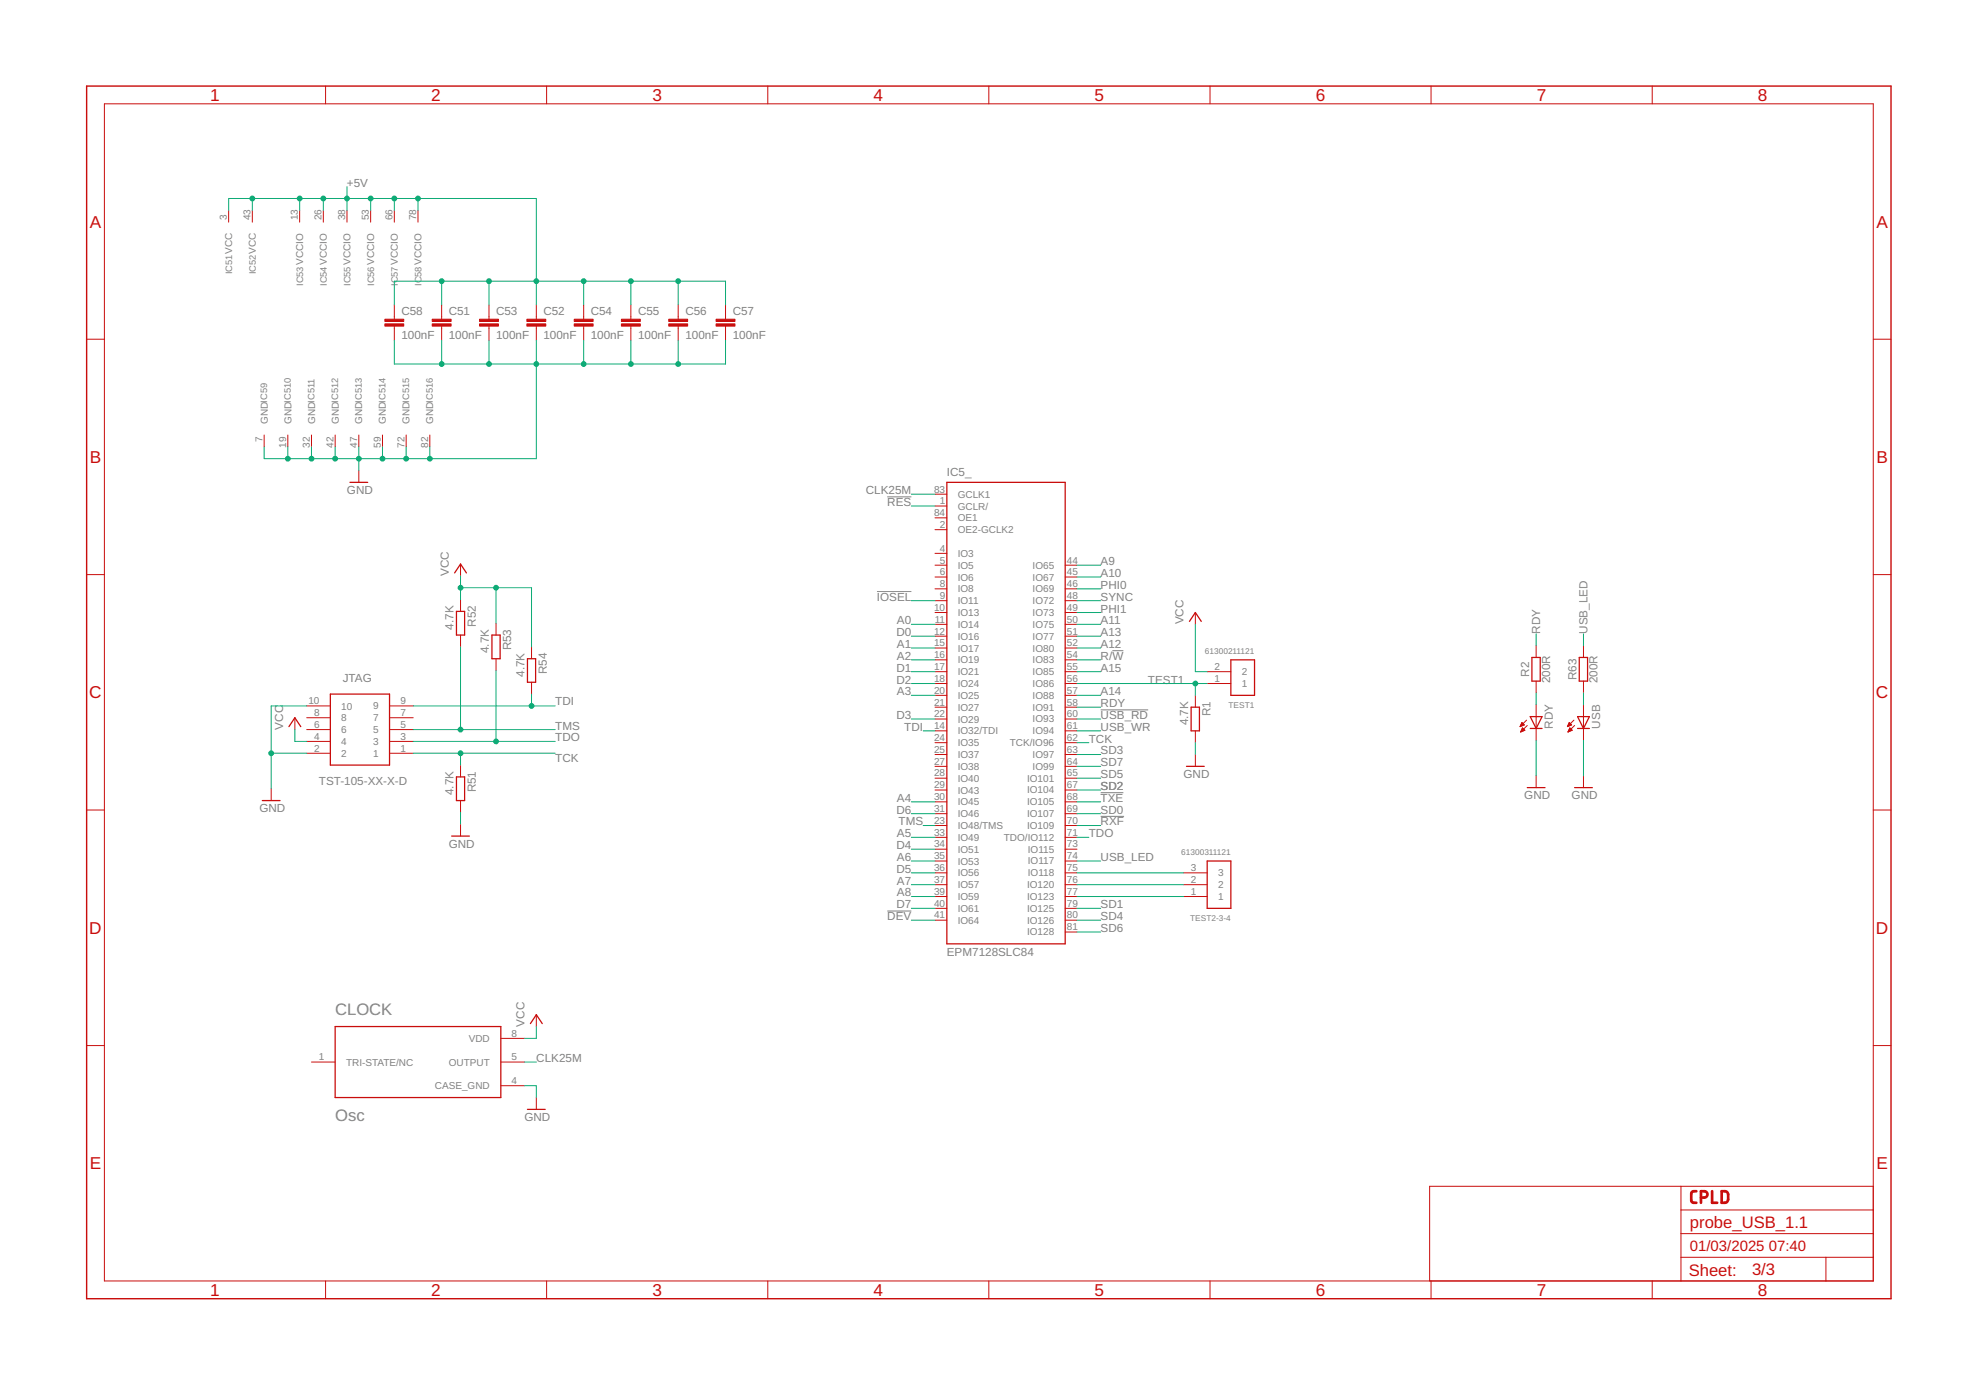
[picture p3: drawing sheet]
<svg xmlns="http://www.w3.org/2000/svg" width="297mm" height="210mm" viewBox="0 0 297 210" stroke-linecap="round" stroke-linejoin="round" font-family="sans-serif">
<path d="M133.3 74.7h3.6M131.8 88.9h5.1M167.1 97.8h1.7M165.4 106.7h7.1M165.4 119.1h3.4M133.3 136.9h3.6M165.4 122.7h3.5" fill="none" stroke="#808080" stroke-width=".15"/>
<path d="M254.9 179h-.4a.36 .36 0 0 0-.4 .4v.9a.36 .36 0 0 0 .4 .4h.4M255.6 179.9h.5a.48 .48 0 0 0 .4-.4 .48 .48 0 0 0-.4-.5h-.5v1.7M257.2 179v1.7h.8M258.7 179h.6l.3 .3 .1 .9-.2 .3-.2 .2h-.6z" fill="none" stroke="#c90d0c" stroke-width=".4"/>
<g fill="none" stroke="#c90d0c" stroke-width=".15">
<path d="M15.7 15.6h265.8v176.9h-265.8zM48.9 12.9v2.7M82.1 12.9v2.7M115.4 12.9v2.7M148.6 12.9v2.7M181.8 12.9v2.7M215 12.9v2.7M248.2 12.9v2.7M34.4 31.6v1.8M37.9 31.6v1.8M45 31.6v1.8M48.6 31.6v1.8"/>
<path d="M52.1 31.6v1.8M55.7 31.6v1.8M59.2 31.6v1.8M62.8 31.6v1.8M13 51h2.7M59.2 45.8v2.1M59.2 49v2.1M66.4 45.8v2.1M66.4 49v2.1M73.5 45.8v2.1M73.5 49v2.1M80.6 45.8v2.1"/>
<path d="M80.6 49v2.1M87.7 45.8v2.1M87.7 49v2.1M94.8 45.8v2.1M94.8 49v2.1M101.9 45.8v2.1M101.9 49v2.1M109 45.8v2.1M109 49v2.1M281.5 51h2.6M39.7 65.4v1.7M43.2 65.4v1.7"/>
<path d="M46.8 65.4v1.7M50.4 65.4v1.7M53.9 65.4v1.7M53.9 70.7v1.8M57.5 65.4v1.7M61 65.4v1.7M64.6 65.4v1.7M140.5 74.3h1.8M140.5 76h1.8M140.5 77.8h1.8M140.5 79.6h1.8M13 86.3h2.7"/>
<path d="M69.2 84.8v1.7M69.2 90.1v1.8M69.2 95.4v1.8M74.5 93.6v1.8M74.5 99v1.7M79.9 97.2v1.8M140.5 83.1h1.8M140.5 84.9h1.8M140.5 86.7h1.8M140.5 88.5h1.8M140.5 90.3h1.8M140.5 92h1.8"/>
<path d="M140.5 93.8h1.8M140.5 95.6h1.8M140.5 97.4h1.8M140.5 99.1h1.8M160 84.9h1.8M160 86.7h1.8M160 88.5h1.8M160 90.3h1.8M160 92h1.8M160 93.8h1.8M160 95.6h1.8M160 97.4h1.8"/>
<path d="M160 99.1h1.8M179.6 92v1.8M230.8 97v1.8M237.9 97v1.8M281.5 86.3h2.6M40.7 118.5v1.8M44.3 107.8v1.8M46.1 113.2h3.5M46.1 111.4h3.5M46.1 109.6h3.5M46.1 107.8h3.5M46.1 106.1h3.5"/>
<path d="M58.5 113.2h3.6M58.5 111.4h3.6M58.5 109.6h3.6M58.5 107.8h3.6M58.5 106.1h3.6M69.2 115v1.7M79.9 102.5v1.8M140.5 100.9h1.8M140.5 102.7h1.8M140.5 104.5h1.8M140.5 106.3h1.8M140.5 108h1.8"/>
<path d="M140.5 109.8h1.8M140.5 111.6h1.8M140.5 113.4h1.8M140.5 115.1h1.8M140.5 116.9h1.8M140.5 118.7h1.8M160 100.9h1.8M160 102.7h1.8M160 104.5h1.8M160 106.3h1.8M160 108h1.8M160 109.8h1.8"/>
<path d="M160 111.6h1.8M160 113.4h1.8M160 115.1h1.8M160 116.9h1.8M160 118.7h1.8M179.6 104.5v1.8M179.6 109.8v1.8M179.6 113.4v1.7M181.4 100.9h3.5M181.4 102.7h3.5M228.4 109.1h.1M228.5 109.1h.2"/>
<path d="M228.5 109h.4M228.5 110h.1M228.5 108.9h.5M228.5 108.8h.4M228.5 109.9h.2M228.6 109.8h.3M228.6 108.8h.3M228.6 108.7h.2M228.6 109.7h.5M228.6 109.7h.4M228.6 108.6h.1M228.7 109.6h.3"/>
<path d="M228.7 108.6l.3 .3-.6 .3zM228.7 109.5h.2M228.7 109.4h.1M228.7 109.4l.4 .3-.6 .3zM229.4 108.2l-1 1M229.5 109l-1 1M230.8 102.3v1.8M230.8 105.9v5.3M230.8 116.6v1.7M235.5 109.1h.1M235.6 109.1h.2M235.6 109h.4"/>
<path d="M235.6 110h.1M235.6 108.9h.5M235.6 109.9h.2M235.6 108.8h.5M235.7 109.8h.3M235.7 108.8h.3M235.7 109.7h.5M235.7 108.7h.2M235.8 108.6h.1M235.8 108.6l.3 .3-.6 .3zM235.8 109.6h.3M235.8 109.5h.2"/>
<path d="M235.8 109.4h.1M235.9 109.4l.3 .3-.6 .3zM236.5 108.2l-1 1M236.6 109l-1 1M237.9 102.3v1.8M237.9 105.9v5.3M237.9 116.6v1.7M13 121.7h2.7M69.2 120.3v1.8M69.2 123.8v1.8M140.5 120.5h1.8M140.5 122.3h1.8"/>
<path d="M140.5 124h1.8M140.5 125.8h1.8M140.5 127.6h1.8M140.5 129.4h1.8M140.5 131.1h1.8M140.5 132.9h1.8M140.5 134.7h1.8M140.5 136.5h1.8M140.5 138.3h1.8M160 120.5h1.8M160 122.3h1.8M160 124h1.8"/>
<path d="M160 125.8h1.8M160 127.6h1.8M160 129.4h1.8M160 131.1h1.8M160 132.9h1.8M160 134.7h1.8M160 136.5h1.8M160 138.3h1.8M177.8 131.1h3.6M177.8 132.9h3.6M177.8 134.7h3.6M281.5 121.7h2.6"/>
<path d="M13 157.1h2.7M46.8 159.6h3.6M75.2 156h3.6M75.2 159.6h3.6M80.6 152.5v1.7M160 140h1.8M281.5 157.1h2.6M75.2 163.1h3.6M80.6 164.9v1.8M252.6 178.2v14.3M281.5 178.2h-66.7v14.3M48.9 192.5v2.6"/>
<path d="M82.1 192.5v2.6M115.4 192.5v2.6M148.6 192.5v2.6M181.8 192.5v2.6M215 192.5v2.6M248.2 192.5v2.6M252.6 188.9h28.9M252.6 185.4h28.9M252.6 181.8h28.9M274.3 188.9v3.6"/>
</g>
<g fill="#c90d0c" stroke="#c90d0c" stroke-width=".15">
<path d="M72.1 48.7h2.8v.3h-2.8z"/>
<path d="M72.1 48h2.8v.3h-2.8z"/>
<path d="M79.2 48.7h2.8v.3h-2.8z"/>
<path d="M79.2 48h2.8v.3h-2.8z"/>
<path d="M64.9 48.7h2.9v.3h-2.9z"/>
<path d="M64.9 48h2.9v.3h-2.9z"/>
<path d="M86.3 48.7h2.8v.3h-2.8z"/>
<path d="M86.3 48h2.8v.3h-2.8z"/>
<path d="M93.4 48.7h2.8v.3h-2.8z"/>
<path d="M93.4 48h2.8v.3h-2.8z"/>
<path d="M100.5 48.7h2.8v.3h-2.8z"/>
<path d="M100.5 48h2.8v.3h-2.8z"/>
<path d="M107.6 48.7h2.8v.3h-2.8z"/>
<path d="M107.6 48h2.8v.3h-2.8z"/>
<path d="M57.8 48.7h2.9v.3h-2.9z"/>
<path d="M57.8 48h2.9v.3h-2.9z"/>
</g>
<g fill="none" stroke="#c90d0c" stroke-width=".19">
<path d="M52.6 72.5h2.6M142.3 72.5h17.7v69.3h-17.7zM68.3 86.1l.9-1.3 .9 1.3M68.6 91.9h1.2v3.5h-1.2zM73.9 95.4h1.2v3.6h-1.2zM79.2 99h1.3v3.5h-1.3zM178.7 93.4l.9-1.4 .9 1.4M184.9 99.1h3.6v5.4h-3.6zM230.2 98.8h1.2v3.5h-1.2zM237.3 98.8h1.2v3.5h-1.2zM43.4 109.2l.9-1.4 .9 1.4M49.6 104.3h8.9v10.7h-8.9z"/>
<path d="M68.6 116.7h1.2v3.6h-1.2zM178.3 115.1h2.6M179 106.3h1.2v3.5h-1.2zM229.5 118.3h2.6M229.9 109.5h1.8M229.9 107.7h1.8l-.9 1.8zM236.6 118.3h2.6M237 107.7h1.8l-.9 1.8zM237 109.5h1.8M39.4 120.3h2.7M67.9 125.6h2.6M181.4 129.4h3.5v7.1h-3.5z"/>
<path d="M50.4 154.2h24.8v10.7h-24.8zM79.7 153.8l.9-1.3 .9 1.3M79.2 166.7h2.7"/>
</g>
<path d="M13 12.9h271.1v182.2h-271.1z" fill="none" stroke="#c90d0c" stroke-width=".21"/>
<g fill="none" stroke="#0dab76" stroke-width=".15">
<path d="M34.4 31.6v-1.8h46.2v16M37.9 29.8v1.8M45 29.8v1.8M48.6 29.8v1.8M52.1 28v3.6M55.7 29.8v1.8M59.2 29.8v1.8M62.8 29.8v1.8M59.2 51.1v3.6h49.8v-3.6M59.2 45.8v-3.6h49.8v3.6M66.4 42.2v3.6M66.4 51.1v3.6"/>
<path d="M73.5 42.2v3.6M73.5 51.1v3.6M80.6 51.1v17.8h-40.9v-1.8M87.7 42.2v3.6M87.7 51.1v3.6M94.8 42.2v3.6M94.8 51.1v3.6M101.9 42.2v3.6M101.9 51.1v3.6M43.2 67.1v1.8M46.8 67.1v1.8M50.4 67.1v1.8"/>
<path d="M53.9 67.1v3.6M57.5 67.1v1.8M61 67.1v1.8M64.6 67.1v1.8M136.9 76h3.6M136.9 74.3h3.6M69.2 86.5v3.6M69.2 97.2v12.4M69.2 88.3h10.7v8.9M74.5 88.3v5.3M136.9 93.8h3.6M136.9 99.1h3.6"/>
<path d="M136.9 95.6h3.6M136.9 97.4h3.6M136.9 90.3h3.6M161.8 93.8h3.6M161.8 99.1h3.6M161.8 95.6h3.6M161.8 97.4h3.6M161.8 92h3.6M161.8 88.5h3.6M161.8 90.3h3.6M161.8 84.9h3.6M161.8 86.7h3.6"/>
<path d="M179.6 93.8v7.1h1.8M230.8 95.2v1.8M237.9 95.2v1.8M40.7 113.2h5.4M44.3 109.6v1.8h1.8M46.1 106.1h-5.4v12.4M62.1 106.1h21.3M62.1 113.2h21.3M62.1 111.4h21.3M62.1 109.6h21.3M69.2 113.2v1.8M74.5 100.7v10.7"/>
<path d="M79.9 104.3v1.8M136.9 100.9h3.6M136.9 104.5h3.6M136.9 108h3.6M136.9 102.7h3.6M138.7 109.8h1.8M161.8 109.8h3.6M161.8 111.6h1.8M161.8 100.9h3.6M161.8 104.5h3.6M161.8 108h3.6M161.8 118.7h3.6"/>
<path d="M161.8 115.1h3.6M161.8 106.3h3.6M161.8 102.7h19.6M161.8 113.4h3.6M161.8 116.9h3.6M179.6 102.7v1.8M179.6 111.6v1.8M230.8 104.1v1.8M230.8 111.2v5.4M237.9 104.1v1.8M237.9 111.2v5.4M69.2 122.1v1.7"/>
<path d="M136.9 125.8h3.6M136.9 129.4h3.6M136.9 120.5h3.6M136.9 134.7h3.6M136.9 132.9h3.6M136.9 136.5h3.6M136.9 127.6h3.6M136.9 131.1h3.6M136.9 122.3h3.6M136.9 138.3h3.6M138.7 124h1.8M161.8 125.8h1.8"/>
<path d="M161.8 124h3.6M161.8 129.4h3.6M161.8 120.5h3.6M161.8 134.7h16M161.8 132.9h16M161.8 136.5h3.6M161.8 131.1h16M161.8 122.3h3.6M161.8 138.3h3.6M78.8 159.6h1.8M80.6 154.2v1.8h-1.8M161.8 140h3.6"/>
<path d="M78.8 163.1h1.8v1.8"/>
</g>
<g fill="#0dab76" stroke="#0dab76" stroke-width=".15">
<circle cx="61" cy="68.9" r=".36"/>
<circle cx="57.5" cy="68.9" r=".36"/>
<circle cx="53.9" cy="68.9" r=".36"/>
<circle cx="50.4" cy="68.9" r=".36"/>
<circle cx="46.8" cy="68.9" r=".36"/>
<circle cx="43.2" cy="68.9" r=".36"/>
<circle cx="64.6" cy="68.9" r=".36"/>
<circle cx="80.6" cy="54.7" r=".36"/>
<circle cx="73.5" cy="54.7" r=".36"/>
<circle cx="87.7" cy="54.7" r=".36"/>
<circle cx="94.8" cy="54.7" r=".36"/>
<circle cx="101.9" cy="54.7" r=".36"/>
<circle cx="66.4" cy="54.7" r=".36"/>
<circle cx="40.7" cy="113.2" r=".36"/>
<circle cx="74.5" cy="111.4" r=".36"/>
<circle cx="69.2" cy="109.6" r=".36"/>
<circle cx="79.9" cy="106.1" r=".36"/>
<circle cx="69.2" cy="113.2" r=".36"/>
<circle cx="69.2" cy="88.3" r=".36"/>
<circle cx="74.5" cy="88.3" r=".36"/>
<circle cx="37.9" cy="29.8" r=".36"/>
<circle cx="45" cy="29.8" r=".36"/>
<circle cx="48.6" cy="29.8" r=".36"/>
<circle cx="52.1" cy="29.8" r=".36"/>
<circle cx="55.7" cy="29.8" r=".36"/>
<circle cx="59.2" cy="29.8" r=".36"/>
<circle cx="62.8" cy="29.8" r=".36"/>
<circle cx="80.6" cy="42.2" r=".36"/>
<circle cx="73.5" cy="42.2" r=".36"/>
<circle cx="87.7" cy="42.2" r=".36"/>
<circle cx="94.8" cy="42.2" r=".36"/>
<circle cx="101.9" cy="42.2" r=".36"/>
<circle cx="66.4" cy="42.2" r=".36"/>
<circle cx="179.6" cy="102.7" r=".36"/>
</g>
<g font-size="2.6" fill="#c90d0c">
<text x="31.6" y="15.2">1</text>
<text x="64.8" y="15.2">2</text>
<text x="98" y="15.2">3</text>
<text x="131.2" y="15.2">4</text>
<text x="164.5" y="15.2">5</text>
<text x="197.7" y="15.2">6</text>
<text x="230.9" y="15.2">7</text>
<text x="264.1" y="15.2">8</text>
<text x="13.5" y="34.2">A</text>
<text x="281.9" y="34.2">A</text>
<text x="13.5" y="69.6">B</text>
<text x="281.9" y="69.6">B</text>
<text x="13.4" y="104.9">C</text>
<text x="281.9" y="104.9">C</text>
<text x="13.4" y="140.3">D</text>
<text x="281.9" y="140.3">D</text>
<text x="13.5" y="175.7">E</text>
<text x="281.9" y="175.7">E</text>
<text x="31.6" y="194.7">1</text>
<text x="64.8" y="194.7">2</text>
<text x="98" y="194.7">3</text>
<text x="131.2" y="194.7">4</text>
<text x="164.5" y="194.7">5</text>
<text x="197.7" y="194.7">6</text>
<text x="230.9" y="194.7">7</text>
<text x="264.1" y="194.7">8</text>
</g>
<g font-size="2.5" fill="#808080">
<text x="50.4" y="152.5">CLOCK</text>
<text x="50.4" y="168.5">Osc</text>
</g>
<g font-size="2.5" fill="#c90d0c">
<text x="253.9" y="184.5">probe_USB_1.1</text>
<text x="253.7" y="191.7">Sheet:</text>
<text x="263.2" y="191.6">3/3</text>
</g>
<g font-size="2.2" fill="#c90d0c">
<text x="253.9" y="188">01/03/2025</text>
<text x="265.8" y="188">07:40</text>
</g>
<g font-size="1.8" fill="#808080">
<text x="52.1" y="28">+5V</text>
<text x="60.3" y="47.3">C58</text>
<text x="67.4" y="47.3">C51</text>
<text x="74.5" y="47.3">C53</text>
<text x="81.6" y="47.3">C52</text>
<text x="88.8" y="47.3">C54</text>
<text x="95.9" y="47.3">C55</text>
<text x="103" y="47.3">C56</text>
<text x="110.1" y="47.3">C57</text>
<text x="60.3" y="50.9">100nF</text>
<text x="67.4" y="50.9">100nF</text>
<text x="74.5" y="50.9">100nF</text>
<text x="81.6" y="50.9">100nF</text>
<text x="88.8" y="50.9">100nF</text>
<text x="95.9" y="50.9">100nF</text>
<text x="103" y="50.9">100nF</text>
<text x="110.1" y="50.9">100nF</text>
<text x="142.3" y="71.6">IC5_</text>
<text x="52.1" y="74.3">GND</text>
<text x="130.1" y="74.3">CLK25M</text>
<text x="133.3" y="76">RES</text>
<text x="67.4" y="86.5" transform="rotate(-90 67.4 86.5)">VCC</text>
<text x="165.4" y="88.5">PHI0</text>
<text x="165.4" y="84.9">A9</text>
<text x="165.4" y="86.7">A10</text>
<text x="68.1" y="94.6" transform="rotate(-90 68.1 94.6)">4.7K</text>
<text x="71.5" y="94.2" transform="rotate(-90 71.5 94.2)">R52</text>
<text x="131.8" y="90.3">IOSEL</text>
<text x="134.7" y="95.6">D0</text>
<text x="134.8" y="93.8">A0</text>
<text x="165.4" y="93.8">A11</text>
<text x="165.4" y="95.6">A13</text>
<text x="165.4" y="92">PHI1</text>
<text x="165.4" y="90.3">SYNC</text>
<text x="177.8" y="93.8" transform="rotate(-90 177.8 93.8)">VCC</text>
<text x="231.4" y="95.2" transform="rotate(-90 231.4 95.2)">RDY</text>
<text x="238.5" y="95.2" transform="rotate(-90 238.5 95.2)">USB_LED</text>
<text x="73.5" y="98.1" transform="rotate(-90 73.5 98.1)">4.7K</text>
<text x="76.8" y="97.7" transform="rotate(-90 76.8 97.7)">R53</text>
<text x="78.8" y="101.7" transform="rotate(-90 78.8 101.7)">4.7K</text>
<text x="82.2" y="101.3" transform="rotate(-90 82.2 101.3)">R54</text>
<text x="134.7" y="100.9">D1</text>
<text x="134.8" y="99.1">A2</text>
<text x="134.8" y="97.4">A1</text>
<text x="165.4" y="99.1">R/W</text>
<text x="165.4" y="100.9">A15</text>
<text x="165.4" y="97.4">A12</text>
<text x="229.7" y="101.7" transform="rotate(-90 229.7 101.7)">R2</text>
<text x="51.5" y="102.4">JTAG</text>
<text x="83.4" y="105.9">TDI</text>
<text x="134.7" y="102.7">D2</text>
<text x="134.8" y="104.5">A3</text>
<text x="165.4" y="106.3">RDY</text>
<text x="165.4" y="104.5">A14</text>
<text x="172.5" y="102.7">TEST1</text>
<text x="181.9" y="107.6" transform="rotate(-90 181.9 107.6)">R1</text>
<text x="232.9" y="102.7" transform="rotate(-90 232.9 102.7)">200R</text>
<text x="236.9" y="102.2" transform="rotate(-90 236.9 102.2)">R63</text>
<text x="240" y="102.7" transform="rotate(-90 240 102.7)">200R</text>
<text x="42.5" y="109.6" transform="rotate(-90 42.5 109.6)">VCC</text>
<text x="83.4" y="111.4">TDO</text>
<text x="83.4" y="109.6">TMS</text>
<text x="134.7" y="108">D3</text>
<text x="135.9" y="109.8">TDI</text>
<text x="163.6" y="111.6">TCK</text>
<text x="165.4" y="109.8">USB_WR</text>
<text x="165.4" y="108">USB_RD</text>
<text x="165.4" y="113.4">SD3</text>
<text x="178.5" y="109" transform="rotate(-90 178.5 109)">4.7K</text>
<text x="233.3" y="109.5" transform="rotate(-90 233.3 109.5)">RDY</text>
<text x="240.4" y="109.5" transform="rotate(-90 240.4 109.5)">USB</text>
<text x="47.9" y="118">TST-105-XX-X-D</text>
<text x="68.1" y="119.5" transform="rotate(-90 68.1 119.5)">4.7K</text>
<text x="71.5" y="119.1" transform="rotate(-90 71.5 119.1)">R51</text>
<text x="83.4" y="114.4">TCK</text>
<text x="165.4" y="118.7">SD2</text>
<text x="165.4" y="115.1">SD7</text>
<text x="165.4" y="116.9">SD5</text>
<text x="177.8" y="116.9">GND</text>
<text x="39" y="122.1">GND</text>
<text x="134.7" y="122.3">D6</text>
<text x="134.8" y="120.5">A4</text>
<text x="134.8" y="125.8">A5</text>
<text x="135" y="124">TMS</text>
<text x="163.6" y="125.8">TDO</text>
<text x="165.4" y="124">RXF</text>
<text x="165.4" y="122.3">SD0</text>
<text x="165.4" y="120.5">TXE</text>
<text x="229" y="120.1">GND</text>
<text x="236.1" y="120.1">GND</text>
<text x="67.4" y="127.4">GND</text>
<text x="134.7" y="127.6">D4</text>
<text x="134.7" y="131.1">D5</text>
<text x="134.8" y="129.4">A6</text>
<text x="165.4" y="129.4">USB_LED</text>
<text x="134.7" y="136.5">D7</text>
<text x="134.8" y="134.7">A8</text>
<text x="134.8" y="132.9">A7</text>
<text x="165.4" y="136.5">SD1</text>
<text x="133.3" y="138.3">DEV</text>
<text x="142.3" y="143.6">EPM7128SLC84</text>
<text x="165.4" y="138.3">SD4</text>
<text x="165.4" y="140">SD6</text>
<text x="78.8" y="154.2" transform="rotate(-90 78.8 154.2)">VCC</text>
<text x="80.6" y="159.6">CLK25M</text>
<text x="78.8" y="168.5">GND</text>
</g>
<g font-size="1.5" fill="#808080">
<text x="34.1" y="33.1" transform="rotate(-90 34.1 33.1)">3</text>
<text x="37.7" y="33.1" transform="rotate(-90 37.7 33.1)">43</text>
<text x="44.8" y="33.1" transform="rotate(-90 44.8 33.1)">13</text>
<text x="48.3" y="33.1" transform="rotate(-90 48.3 33.1)">26</text>
<text x="51.9" y="33.1" transform="rotate(-90 51.9 33.1)">38</text>
<text x="55.4" y="33.1" transform="rotate(-90 55.4 33.1)">53</text>
<text x="59" y="33.1" transform="rotate(-90 59 33.1)">66</text>
<text x="62.5" y="33.1" transform="rotate(-90 62.5 33.1)">78</text>
<text x="40.2" y="63.7" transform="rotate(-90 40.2 63.7)">GNDIC59</text>
<text x="43.8" y="63.7" transform="rotate(-90 43.8 63.7)">GNDIC510</text>
<text x="47.3" y="63.7" transform="rotate(-90 47.3 63.7)">GNDIC511</text>
<text x="50.9" y="63.7" transform="rotate(-90 50.9 63.7)">GNDIC512</text>
<text x="54.4" y="63.7" transform="rotate(-90 54.4 63.7)">GNDIC513</text>
<text x="58" y="63.7" transform="rotate(-90 58 63.7)">GNDIC514</text>
<text x="61.6" y="63.7" transform="rotate(-90 61.6 63.7)">GNDIC515</text>
<text x="65.1" y="63.7" transform="rotate(-90 65.1 63.7)">GNDIC516</text>
<text x="39.4" y="66.4" transform="rotate(-90 39.4 66.4)">7</text>
<text x="43" y="67.3" transform="rotate(-90 43 67.3)">19</text>
<text x="46.5" y="67.3" transform="rotate(-90 46.5 67.3)">32</text>
<text x="50.1" y="67.3" transform="rotate(-90 50.1 67.3)">42</text>
<text x="53.7" y="67.3" transform="rotate(-90 53.7 67.3)">47</text>
<text x="57.2" y="67.3" transform="rotate(-90 57.2 67.3)">59</text>
<text x="60.8" y="67.3" transform="rotate(-90 60.8 67.3)">72</text>
<text x="64.3" y="67.3" transform="rotate(-90 64.3 67.3)">82</text>
<text x="140.3" y="74">83</text>
<text x="140.3" y="77.6">84</text>
<text x="141.2" y="75.8">1</text>
<text x="143.9" y="74.8">GCLK1</text>
<text x="143.9" y="76.6">GCLR/</text>
<text x="141.2" y="82.9">4</text>
<text x="141.2" y="79.3">2</text>
<text x="143.9" y="83.7">IO3</text>
<text x="143.9" y="78.3">OE1</text>
<text x="143.9" y="80.1">OE2-GCLK2</text>
<text x="141.2" y="84.7">5</text>
<text x="141.2" y="86.5">6</text>
<text x="141.2" y="88.2">8</text>
<text x="143.9" y="85.5">IO5</text>
<text x="143.9" y="87.2">IO6</text>
<text x="143.9" y="89">IO8</text>
<text x="155.1" y="85.4">IO65</text>
<text x="155.1" y="87.2">IO67</text>
<text x="155.1" y="89">IO69</text>
<text x="160.3" y="84.7">44</text>
<text x="160.3" y="86.5">45</text>
<text x="160.3" y="88.2">46</text>
<text x="140.3" y="91.8">10</text>
<text x="140.3" y="95.3">12</text>
<text x="140.4" y="93.6">11</text>
<text x="141.2" y="90">9</text>
<text x="143.9" y="90.8">IO11</text>
<text x="143.9" y="92.6">IO13</text>
<text x="143.9" y="94.3">IO14</text>
<text x="155.1" y="90.8">IO72</text>
<text x="155.1" y="92.6">IO73</text>
<text x="155.1" y="94.3">IO75</text>
<text x="160.3" y="90">48</text>
<text x="160.3" y="91.8">49</text>
<text x="160.3" y="93.6">50</text>
<text x="160.3" y="95.3">51</text>
<text x="140.3" y="97.1">15</text>
<text x="140.3" y="98.9">16</text>
<text x="140.3" y="100.7">17</text>
<text x="143.9" y="96.1">IO16</text>
<text x="143.9" y="97.9">IO17</text>
<text x="143.9" y="99.7">IO19</text>
<text x="143.9" y="101.5">IO21</text>
<text x="155.1" y="96.1">IO77</text>
<text x="155.1" y="97.9">IO80</text>
<text x="155.1" y="99.7">IO83</text>
<text x="155.1" y="101.4">IO85</text>
<text x="160.3" y="97.1">52</text>
<text x="160.3" y="98.9">54</text>
<text x="160.3" y="100.7">55</text>
<text x="182.5" y="100.7">2</text>
<text x="186.6" y="101.5">2</text>
<text x="46.3" y="105.8">10</text>
<text x="47.2" y="107.6">8</text>
<text x="51.3" y="106.6">10</text>
<text x="56.1" y="106.6">9</text>
<text x="60.2" y="107.6">7</text>
<text x="60.2" y="105.8">9</text>
<text x="140.3" y="102.4">18</text>
<text x="140.3" y="104.2">20</text>
<text x="140.3" y="106">21</text>
<text x="140.3" y="107.8">22</text>
<text x="143.9" y="103.2">IO24</text>
<text x="143.9" y="105">IO25</text>
<text x="143.9" y="106.8">IO27</text>
<text x="155.1" y="103.2">IO86</text>
<text x="155.1" y="105">IO88</text>
<text x="155.1" y="106.8">IO91</text>
<text x="160.3" y="102.4">56</text>
<text x="160.3" y="104.2">57</text>
<text x="160.3" y="106">58</text>
<text x="160.3" y="107.8">60</text>
<text x="182.5" y="102.4">1</text>
<text x="186.6" y="103.2">1</text>
<text x="47.2" y="112.9">2</text>
<text x="47.2" y="111.2">4</text>
<text x="47.2" y="109.4">6</text>
<text x="51.3" y="113.7">2</text>
<text x="51.3" y="111.9">4</text>
<text x="51.3" y="110.2">6</text>
<text x="51.3" y="108.4">8</text>
<text x="56.1" y="113.7">1</text>
<text x="56.1" y="111.9">3</text>
<text x="56.1" y="110.2">5</text>
<text x="56.1" y="108.4">7</text>
<text x="60.2" y="112.9">1</text>
<text x="60.2" y="111.2">3</text>
<text x="60.2" y="109.4">5</text>
<text x="140.3" y="109.6">14</text>
<text x="140.3" y="111.3">24</text>
<text x="140.3" y="113.1">25</text>
<text x="143.9" y="108.6">IO29</text>
<text x="143.9" y="110.3">IO32/TDI</text>
<text x="143.9" y="112.1">IO35</text>
<text x="143.9" y="113.9">IO37</text>
<text x="151.7" y="112.1">TCK/IO96</text>
<text x="155.1" y="108.6">IO93</text>
<text x="155.1" y="110.3">IO94</text>
<text x="155.1" y="113.9">IO97</text>
<text x="160.3" y="109.6">61</text>
<text x="160.3" y="111.3">62</text>
<text x="160.3" y="113.1">63</text>
<text x="140.3" y="114.9">27</text>
<text x="140.3" y="116.7">28</text>
<text x="140.3" y="118.4">29</text>
<text x="143.9" y="115.7">IO38</text>
<text x="143.9" y="117.5">IO40</text>
<text x="143.9" y="119.2">IO43</text>
<text x="154.3" y="117.4">IO101</text>
<text x="154.3" y="119.2">IO104</text>
<text x="155.1" y="115.7">IO99</text>
<text x="160.3" y="114.9">64</text>
<text x="160.3" y="116.7">65</text>
<text x="160.3" y="118.4">67</text>
<text x="140.3" y="120.2">30</text>
<text x="140.3" y="122">31</text>
<text x="140.3" y="123.8">23</text>
<text x="140.3" y="125.6">33</text>
<text x="143.9" y="121">IO45</text>
<text x="143.9" y="122.8">IO46</text>
<text x="143.9" y="124.6">IO48/TMS</text>
<text x="154.3" y="121">IO105</text>
<text x="154.3" y="122.8">IO107</text>
<text x="154.3" y="124.6">IO109</text>
<text x="160.3" y="120.2">68</text>
<text x="160.3" y="122">69</text>
<text x="160.3" y="123.8">70</text>
<text x="160.3" y="125.6">71</text>
<text x="140.3" y="127.3">34</text>
<text x="140.3" y="129.1">35</text>
<text x="140.3" y="130.9">36</text>
<text x="143.9" y="126.3">IO49</text>
<text x="143.9" y="128.1">IO51</text>
<text x="143.9" y="129.9">IO53</text>
<text x="143.9" y="131.7">IO56</text>
<text x="150.8" y="126.3">TDO/IO112</text>
<text x="154.4" y="128.1">IO115</text>
<text x="154.4" y="129.9">IO117</text>
<text x="154.4" y="131.7">IO118</text>
<text x="160.3" y="127.3">73</text>
<text x="160.3" y="129.1">74</text>
<text x="160.3" y="130.9">75</text>
<text x="178.9" y="130.9">3</text>
<text x="183" y="131.7">3</text>
<text x="140.3" y="132.7">37</text>
<text x="140.3" y="134.4">39</text>
<text x="140.3" y="136.2">40</text>
<text x="143.9" y="133.5">IO57</text>
<text x="143.9" y="135.2">IO59</text>
<text x="143.9" y="137">IO61</text>
<text x="154.3" y="133.4">IO120</text>
<text x="154.3" y="135.2">IO123</text>
<text x="154.3" y="137">IO125</text>
<text x="160.3" y="132.7">76</text>
<text x="160.3" y="134.4">77</text>
<text x="160.3" y="136.2">79</text>
<text x="178.9" y="134.4">1</text>
<text x="178.9" y="132.7">2</text>
<text x="183" y="135.2">1</text>
<text x="183" y="133.5">2</text>
<text x="140.3" y="138">41</text>
<text x="143.9" y="138.8">IO64</text>
<text x="154.3" y="138.8">IO126</text>
<text x="154.3" y="140.6">IO128</text>
<text x="160.3" y="138">80</text>
<text x="160.3" y="139.8">81</text>
<text x="76.9" y="155.8">8</text>
<text x="47.9" y="159.3">1</text>
<text x="52" y="160.1">TRI-STATE/NC</text>
<text x="67.4" y="160.1">OUTPUT</text>
<text x="70.4" y="156.6">VDD</text>
<text x="76.9" y="159.3">5</text>
<text x="65.3" y="163.7">CASE_GND</text>
<text x="76.9" y="162.9">4</text>
</g>
<g font-size="1.4" fill="#808080">
<text x="34.9" y="41.2" transform="rotate(-90 34.9 41.2)">IC51VCC</text>
<text x="38.5" y="41.2" transform="rotate(-90 38.5 41.2)">IC52VCC</text>
<text x="45.6" y="43" transform="rotate(-90 45.6 43)">IC53 VCCIO</text>
<text x="49.1" y="43" transform="rotate(-90 49.1 43)">IC54 VCCIO</text>
<text x="52.7" y="43" transform="rotate(-90 52.7 43)">IC55 VCCIO</text>
<text x="56.2" y="43" transform="rotate(-90 56.2 43)">IC56 VCCIO</text>
<text x="59.8" y="43" transform="rotate(-90 59.8 43)">IC57 VCCIO</text>
<text x="63.3" y="43" transform="rotate(-90 63.3 43)">IC58 VCCIO</text>
</g>
<g font-size="1.2" fill="#808080">
<text x="181" y="98.3">61300211121</text>
<text x="184.6" y="106.4">TEST1</text>
<text x="177.5" y="128.5">61300311121</text>
<text x="178.8" y="138.4">TEST2-3-4</text>
</g>
</svg>
